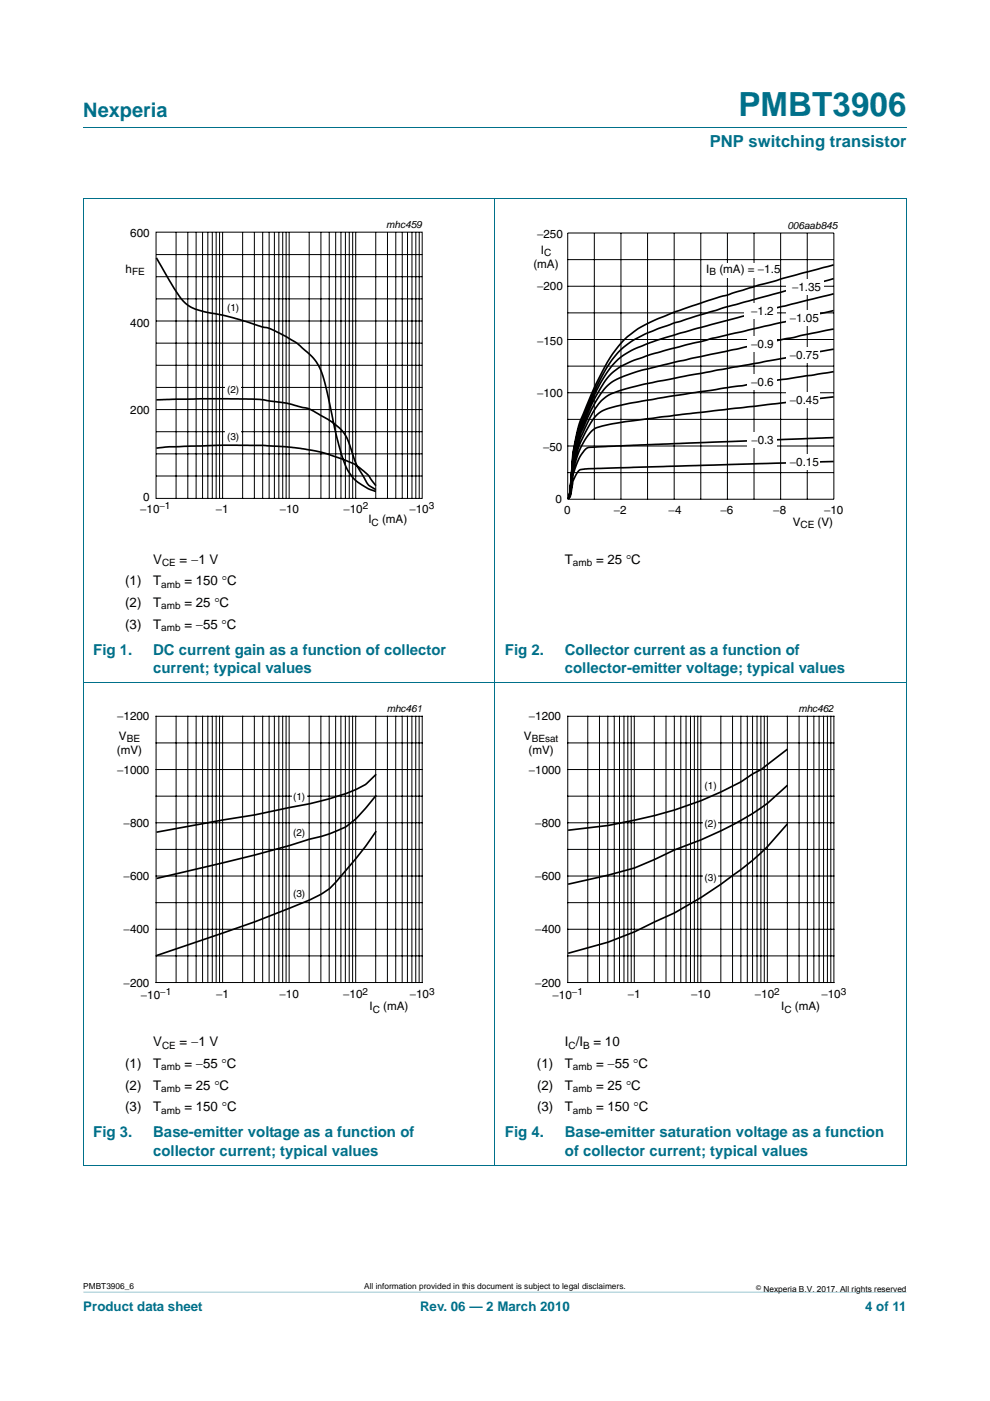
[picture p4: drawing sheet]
<svg xmlns="http://www.w3.org/2000/svg" width="210mm" height="297mm" viewBox="0 0 210 297" stroke-linecap="round" stroke-linejoin="round" font-family="sans-serif">
<path d="M17.7 273.9l174.6 .1z" fill="#00708a"/>
<path d="M17.7 27h174.6M17.6 42.1h174.7M17.7 42.2v204.9h174.6v-204.9M105 42.1v205.1M17.6 144.8h174.7" fill="none" stroke="#00708a" stroke-width=".21"/>
<g fill="none" stroke="#000" stroke-width=".21">
<path d="M33.1 49.2h56.4v56.5h-56.4zM33.1 54h56.4M33.1 58.7h56.4M37.3 49.2v56.5M39.8 49.2v56.5M41.6 49.2v56.5M43 49.2v56.5M44.1 49.2v56.5M45 49.2v56.5M45.8 49.2v56.5M46.6 49.2v56.5M47.2 49.2v56.5"/>
<path d="M51.5 49.2v56.5M54 49.2v56.5M55.7 49.2v56.5M57.1 49.2v56.5M58.2 49.2v56.5M59.1 49.2v56.5M60 49.2v56.5M60.7 49.2v56.5M61.3 49.2v56.5M65.6 49.2v56.5M68.1 49.2v56.5M69.8 49.2v56.5"/>
<path d="M71.2 49.2v56.5M72.3 49.2v56.5M73.3 49.2v56.5M74.1 49.2v56.5M74.8 49.2v56.5M75.4 49.2v56.5M79.7 49.2v56.5M82.2 49.2v56.5M83.9 49.2v56.5M85.3 49.2v56.5M86.4 49.2v56.5M87.4 49.2v56.5"/>
<path d="M88.2 49.2v56.5M88.9 49.2v56.5M33.1 72.8h56.4M33.1 63.4h56.4M33.1 77.4h56.4M33.1 68.1h56.4M33.1 86.8h56.4M33.1 96.2h56.4M33.1 82.1h56.4M33.1 91.5h56.4M33.1 100.9h56.4"/>
</g>
<g fill="#fff">
<path d="M47.7 91.2h3.3v.6h-3.3z"/>
<path d="M47.7 81.8h3.3v.6h-3.3z"/>
</g>
<g fill="none" stroke="#000" stroke-width=".35">
<path d="M33.2 54.7l.5 .9a46.7 46.7 0 0 0 5.3 8.4 11.2 11.2 0 0 0 6.6 2.5l4.7 1.1 5.1 1.6a15.8 15.8 0 0 1 5.9 2.5 22.1 22.1 0 0 1 6 5.4l.9 1.8 .8 2.7 2.9 12.9a15.4 15.4 0 0 0 3.1 7l1.1 .9a10.4 10.4 0 0 0 3.6 1.8M176.8 59.1l-23.1 6.1-10.7 3.3a45.7 45.7 0 0 0-9.6 4.2 19.5 19.5 0 0 0-6.2 8 69.4 69.4 0 0 0-4.8 11.6 66.9 66.9 0 0 0-1.5 11.9l-.2 1.2M176.8 56.2l-15.8 4.2-12.4 3.9a65.4 65.4 0 0 0-13.8 5.8 23.6 23.6 0 0 0-7.6 9.7l-.8 1.7a58.5 58.5 0 0 0-4 10.2 76.5 76.5 0 0 0-1.5 12.6l-.3 1.3M176.8 78.8l-38 5.8a53.6 53.6 0 0 0-11 2.5 8.6 8.6 0 0 0-3.4 4.2 27.3 27.3 0 0 0-2.9 7.7l-.3 3.4a8.4 8.4 0 0 1-.6 3.3M176.8 74l-31.6 5.8a134 134 0 0 0-14.6 3.3 8.5 8.5 0 0 0-5.1 4.8l-.3 .5a31.4 31.4 0 0 0-4.1 14.9l-.4 2.2M176.8 69.8l-33.8 7a63 63 0 0 0-12.4 3.7 11 11 0 0 0-4.5 5.2l-2.3 4.7a30.5 30.5 0 0 0-2.7 12.4l-.4 2.7M176.8 65.8l-25.9 6-9 2.3a57.3 57.3 0 0 0-10.2 3.6 12.9 12.9 0 0 0-5.1 5.9l-2.8 6a34.3 34.3 0 0 0-2.7 12.7l-.4 3.2M176.8 62.3l-16.9 4.1-16.1 4.4a46.1 46.1 0 0 0-11.5 4.5 20 20 0 0 0-6.2 8.5 41.3 41.3 0 0 0-4.3 11.6l-.3 1.9-.5 6.3-.3 1.9M33.2 95l2.7-.3 14.4-.3h5.7l7.9 .7a30.6 30.6 0 0 1 7.7 1.9l1.9 .7a12.8 12.8 0 0 1 6.2 5.3M33.2 84.8l9.4-.3 11.4 .1 6.3 .8 2.3 .6a12.9 12.9 0 0 1 5.2 1.9 13.5 13.5 0 0 1 5.7 4.8l1.8 5.1 .8 1.6a14.9 14.9 0 0 0 2.4 3.7l1.2 .7M176.8 97.8l-50.5 1.5a9.1 9.1 0 0 0-3.5 .4 6.7 6.7 0 0 0-1.6 4.6l-.2 .9-.3 .4M176.8 92.8l-50.5 2a2.32 2.32 0 0 0-2.3 .6 15.8 15.8 0 0 0-2.9 8.9l-.4 1.2"/>
<path d="M176.8 84.1l-36.6 4.3-7.4 1-3.9 .7a5.3 5.3 0 0 0-3.9 1.9 22 22 0 0 0-4 12.1l-.3 1.5M120.5 105.7l.2-.2zM120.6 105.7h.1M120.6 105.7h-.1M120.7 105.5l-.1 .2M120.7 105.5l-.1 .3"/>
</g>
<path d="M20.4 46.4h81.8v66.3h-81.8zM107.7 46.6h81.9v66.3h-81.9z" fill="none" stroke="#fff" stroke-width=".21"/>
<g fill="none" stroke="#000" stroke-width=".21">
<path d="M120.4 49.4h56.5v56.5h-56.5zM120.4 55h56.5M126.1 49.4v56.5M131.7 49.4v56.5M137.3 49.4v56.5M143 49.4v56.5M148.6 49.4v56.5M154.3 49.4v56.5M159.9 49.4v56.5M165.6 49.4v56.5M171.2 49.4v56.5M120.4 66.3h56.5"/>
<path d="M120.4 72h56.5M120.4 77.6h56.5M120.4 60.7h56.5M120.4 83.3h56.5M120.4 88.9h56.5M120.4 94.6h56.5M120.4 100.2h56.5"/>
</g>
<g fill="#fff">
<path d="M149.1 55.7h15.6v3.1h-15.6z"/>
<path d="M166.8 65.8h7.1v3.2h-7.1z"/>
<path d="M166.8 73.6h7.1v3.2h-7.1z"/>
<path d="M166.8 83.2h7.1v3.2h-7.1z"/>
<path d="M166.8 96.4h7.1v3.2h-7.1z"/>
<path d="M158.4 91.6h6.3v3.2h-6.3z"/>
<path d="M158.4 79.4h6.3v3.2h-6.3z"/>
<path d="M158.4 71.3h6.3v3.2h-6.3z"/>
<path d="M157.9 64.4h6.8v3.2h-6.8z"/>
<path d="M166.8 59.2h7.9v3.3h-7.9z"/>
</g>
<path d="M20.4 149h81.9v66.4h-81.9z" fill="none" stroke="#fff" stroke-width=".21"/>
<g fill="none" stroke="#000" stroke-width=".21">
<path d="M33.1 151.9h56.5v56.4h-56.5zM33.1 157.5h56.5M37.4 151.9v56.4M39.8 151.9v56.4M41.6 151.9v56.4M43 151.9v56.4M44.1 151.9v56.4M45 151.9v56.4M45.8 151.9v56.4M46.6 151.9v56.4M47.2 151.9v56.4M51.5 151.9v56.4"/>
<path d="M53.9 151.9v56.4M55.7 151.9v56.4M57.1 151.9v56.4M58.2 151.9v56.4M59.1 151.9v56.4M60 151.9v56.4M60.7 151.9v56.4M61.3 151.9v56.4M65.6 151.9v56.4M68.1 151.9v56.4M69.8 151.9v56.4M71.2 151.9v56.4"/>
<path d="M72.3 151.9v56.4M73.3 151.9v56.4M74.1 151.9v56.4M74.8 151.9v56.4M75.4 151.9v56.4M79.7 151.9v56.4M82.2 151.9v56.4M83.9 151.9v56.4M85.3 151.9v56.4M86.4 151.9v56.4M87.4 151.9v56.4M88.2 151.9v56.4"/>
<path d="M88.9 151.9v56.4M33.1 168.8h56.5M33.1 163.2h56.5M33.1 174.4h56.5M33.1 180.1h56.5M33.1 191.4h56.5M33.1 185.7h56.5M33.1 197h56.5M33.1 202.7h56.5"/>
</g>
<g fill="#fff">
<path d="M61.9 167.3h3.1v3.3h-3.1z"/>
<path d="M61.9 174.9h3.1v3.3h-3.1z"/>
<path d="M61.9 187.9h3.1v3.2h-3.1z"/>
</g>
<path d="M79.8 164.2l-2.2 2.1a33.9 33.9 0 0 1-9.4 3.5l-14.2 3-6.7 1-14.1 2.6M79.8 168.6l-2.2 2.7a13.6 13.6 0 0 1-7.7 5.5l-4.2 1.1a352.9 352.9 0 0 1-32.5 8.4M79.8 176.2a95.8 95.8 0 0 1-9.9 12.2l-1.7 1.2a187.1 187.1 0 0 1-20.9 8.2l-14.1 4.8" fill="none" stroke="#000" stroke-width=".35"/>
<path d="M107.7 149h81.9v66.4h-81.9z" fill="none" stroke="#fff" stroke-width=".21"/>
<g fill="none" stroke="#000" stroke-width=".21">
<path d="M120.4 151.9h56.5v56.4h-56.5zM120.4 157.5h56.5M124.7 151.9v56.4M127.2 151.9v56.4M128.9 151.9v56.4M130.3 151.9v56.4M131.4 151.9v56.4M132.3 151.9v56.4M133.2 151.9v56.4M133.9 151.9v56.4M134.5 151.9v56.4M138.8 151.9v56.4"/>
<path d="M141.3 151.9v56.4M143 151.9v56.4M144.4 151.9v56.4M145.5 151.9v56.4M146.5 151.9v56.4M147.3 151.9v56.4M148 151.9v56.4M148.6 151.9v56.4M152.9 151.9v56.4M155.4 151.9v56.4M157.1 151.9v56.4M158.5 151.9v56.4"/>
<path d="M159.6 151.9v56.4M160.6 151.9v56.4M161.4 151.9v56.4M162.1 151.9v56.4M162.8 151.9v56.4M167 151.9v56.4M169.5 151.9v56.4M171.2 151.9v56.4M172.6 151.9v56.4M173.7 151.9v56.4M174.7 151.9v56.4M175.5 151.9v56.4"/>
<path d="M176.2 151.9v56.4M120.4 168.8h56.5M120.4 163.2h56.5M120.4 174.4h56.5M120.4 180.1h56.5M120.4 191.4h56.5M120.4 185.7h56.5M120.4 197h56.5M120.4 202.7h56.5"/>
</g>
<g fill="#fff">
<path d="M149.1 164.9h3.2v3.3h-3.2z"/>
<path d="M149.1 173.2h3.2v3.2h-3.2z"/>
<path d="M149.1 184.6h3.2v3.3h-3.2z"/>
</g>
<path d="M167 158.8l-5.6 4.4-1.7 .9-2.5 1.7a77.9 77.9 0 0 1-22.6 8.1l-5.6 1.1-8.5 1M167 166.5a47 47 0 0 1-14.1 9.6l-4.2 2-5.6 2.1-4.3 2-4.2 1.8-5.6 1.6-8.5 1.9M167 174.7a50.7 50.7 0 0 1-11.6 10.9 77.6 77.6 0 0 1-16.6 9.9l-4.2 2.1-5.6 2.2-8.5 2.3" fill="none" stroke="#000" stroke-width=".35"/>
<text font-size="7" fill="#00708a" x="156.6" y="24.6">PMBT3906</text>
<text font-size="4.2" fill="#00708a" x="17.7" y="24.9">Nexperia</text>
<text font-size="3.5" fill="#00708a" x="150.6" y="31.1">PNP switching transistor</text>
<g font-size="3.2" fill="#00708a">
<text x="19.8" y="138.8">Fig 1.</text>
<text x="32.5" y="138.8">DC current gain as a function of collector</text>
<text x="32.5" y="142.7">current; typical values</text>
<text x="107.1" y="138.8">Fig 2.</text>
<text x="119.8" y="142.7">collector-emitter voltage; typical values</text>
<text x="119.8" y="138.8">Collector current as a function of</text>
<text x="19.8" y="241.1">Fig 3.</text>
<text x="32.5" y="245">collector current; typical values</text>
<text x="32.5" y="241.1">Base-emitter voltage as a function of</text>
<text x="107.1" y="241.1">Fig 4.</text>
<text x="119.8" y="245">of collector current; typical values</text>
<text x="119.8" y="241.1">Base-emitter saturation voltage as a function</text>
</g>
<g font-size="2.8">
<text x="32.5" y="119.5">V</text>
<text x="38.1" y="119.5">= −1 V</text>
<text x="119.8" y="119.5">T</text>
<text x="126.4" y="119.5">= 25 °C</text>
<text x="26.6" y="124.1">(1)</text>
<text x="32.5" y="124.1">T</text>
<text x="39.1" y="124.1">= 150 °C</text>
<text x="26.6" y="128.7">(2)</text>
<text x="32.5" y="128.7">T</text>
<text x="39.1" y="128.7">= 25 °C</text>
<text x="26.6" y="133.3">(3)</text>
<text x="32.5" y="133.3">T</text>
<text x="39.1" y="133.3">= −55 °C</text>
<text x="32.5" y="221.8">V</text>
<text x="38.1" y="221.8">= −1 V</text>
<text x="119.8" y="221.8">I /I</text>
<text x="125.9" y="221.8">= 10</text>
<text x="26.6" y="226.4">(1)</text>
<text x="32.5" y="226.4">T</text>
<text x="39.1" y="226.4">= −55 °C</text>
<text x="113.9" y="226.4">(1)</text>
<text x="119.8" y="226.4">T</text>
<text x="126.4" y="226.4">= −55 °C</text>
<text x="26.6" y="231">(2)</text>
<text x="32.5" y="231">T</text>
<text x="39.1" y="231">= 25 °C</text>
<text x="113.9" y="231">(2)</text>
<text x="119.8" y="231">T</text>
<text x="126.4" y="231">= 25 °C</text>
<text x="26.6" y="235.6">(3)</text>
<text x="32.5" y="235.6">T</text>
<text x="39.1" y="235.6">= 150 °C</text>
<text x="113.9" y="235.6">(3)</text>
<text x="119.8" y="235.6">T</text>
<text x="126.4" y="235.6">= 150 °C</text>
</g>
<g font-size="2.8" fill="#00708a">
<text x="17.7" y="277.9">Product data sheet</text>
<text x="89.1" y="277.9">Rev. 06 — 2 March 2010</text>
<text x="183.5" y="277.9">4 of 11</text>
</g>
<g font-size="2.5">
<text x="27.6" y="50.3">600</text>
<text x="113.9" y="50.5">−250</text>
<text x="114.7" y="53.9">I</text>
<text x="26.6" y="57.9">h</text>
<text x="113.1" y="56.9">(mA)</text>
<text x="149.8" y="57.9">I</text>
<text x="152.6" y="57.9">(mA) =</text>
<text x="160.8" y="57.9">−1.5</text>
<text x="113.9" y="61.5">−200</text>
<text x="168" y="61.7">−1.35</text>
<text x="27.6" y="69.4">400</text>
<text x="159.3" y="66.9">−1.2</text>
<text x="167.5" y="68.3">−1.05</text>
<text x="113.9" y="73.1">−150</text>
<text x="159.3" y="73.8">−0.9</text>
<text x="167.5" y="76.1">−0.75</text>
<text x="159.3" y="81.9">−0.6</text>
<text x="27.6" y="87.9">200</text>
<text x="113.9" y="84.1">−100</text>
<text x="167.5" y="85.7">−0.45</text>
<text x="115.2" y="95.7">−50</text>
<text x="159.4" y="94.1">−0.3</text>
<text x="167.5" y="98.8">−0.15</text>
<text x="30.4" y="106.1">0</text>
<text x="117.8" y="106.7">0</text>
<text x="29.7" y="108.7">−10</text>
<text x="45.8" y="108.7">−1</text>
<text x="59.3" y="108.7">−10</text>
<text x="72.8" y="108.7">−10</text>
<text x="78.1" y="111">I</text>
<text x="81" y="111">(mA)</text>
<text x="86.8" y="108.7">−10</text>
<text x="119.7" y="108.9">0</text>
<text x="130.2" y="108.9">−2</text>
<text x="141.8" y="108.9">−4</text>
<text x="152.8" y="108.9">−6</text>
<text x="164" y="108.9">−8</text>
<text x="168.2" y="111.5">V</text>
<text x="173.4" y="111.5">(V)</text>
<text x="174.8" y="108.9">−10</text>
<text x="24.8" y="152.7">−1200</text>
<text x="112.2" y="152.7">−1200</text>
<text x="24.8" y="159.9">(mV)</text>
<text x="25.2" y="156.9">V</text>
<text x="111.1" y="156.9">V</text>
<text x="112.1" y="159.9">(mV)</text>
<text x="24.8" y="164">−1000</text>
<text x="112.2" y="164">−1000</text>
<text x="26.2" y="175.3">−800</text>
<text x="113.5" y="175.3">−800</text>
<text x="26.2" y="186.6">−600</text>
<text x="113.5" y="186.6">−600</text>
<text x="26.2" y="197.9">−400</text>
<text x="113.5" y="197.9">−400</text>
<text x="26.2" y="209.2">−200</text>
<text x="113.5" y="209.2">−200</text>
<text x="29.9" y="211.7">−10</text>
<text x="45.9" y="211.7">−1</text>
<text x="59.3" y="211.7">−10</text>
<text x="72.8" y="211.7">−10</text>
<text x="78.4" y="214.2">I</text>
<text x="81.3" y="214.2">(mA)</text>
<text x="86.9" y="211.7">−10</text>
<text x="117.2" y="211.7">−10</text>
<text x="133.2" y="211.7">−1</text>
<text x="146.6" y="211.7">−10</text>
<text x="160.1" y="211.7">−10</text>
<text x="165.7" y="214.2">I</text>
<text x="168.6" y="214.2">(mA)</text>
<text x="174.2" y="211.7">−10</text>
</g>
<g font-size="2.1">
<text x="81.9" y="48.4">mhc459</text>
<text x="167" y="48.6">006aab845</text>
<text x="28" y="58.4">FE</text>
<text x="115.4" y="54.4">C</text>
<text x="150.5" y="58.4">B</text>
<text x="48.2" y="66">(1)</text>
<text x="48.2" y="83.4">(2)</text>
<text x="48.2" y="93.2">(3)</text>
<text x="33.8" y="108">−1</text>
<text x="76.9" y="108">2</text>
<text x="90.9" y="108">3</text>
<text x="78.8" y="111.4">C</text>
<text x="169.8" y="112">CE</text>
<text x="34.2" y="124.6">amb</text>
<text x="34.4" y="120">CE</text>
<text x="121.5" y="120">amb</text>
<text x="34.2" y="129.2">amb</text>
<text x="34.2" y="133.8">amb</text>
<text x="82" y="151">mhc461</text>
<text x="169.3" y="151">mhc462</text>
<text x="26.9" y="157.4">BE</text>
<text x="112.8" y="157.4">BEsat</text>
<text x="149.4" y="167.2">(1)</text>
<text x="62.2" y="169.6">(1)</text>
<text x="62.2" y="177.2">(2)</text>
<text x="149.4" y="175.4">(2)</text>
<text x="62.2" y="190.1">(3)</text>
<text x="149.4" y="186.9">(3)</text>
<text x="34" y="211">−1</text>
<text x="76.9" y="211">2</text>
<text x="79.1" y="214.7">C</text>
<text x="91" y="211">3</text>
<text x="121.3" y="211">−1</text>
<text x="164.2" y="211">2</text>
<text x="166.4" y="214.7">C</text>
<text x="178.3" y="211">3</text>
<text x="34.2" y="226.9">amb</text>
<text x="34.4" y="222.4">CE</text>
<text x="120.6" y="222.4">C</text>
<text x="121.5" y="226.9">amb</text>
<text x="123.7" y="222.4">B</text>
<text x="34.2" y="231.5">amb</text>
<text x="121.5" y="231.5">amb</text>
<text x="34.2" y="236.1">amb</text>
<text x="121.5" y="236.1">amb</text>
</g>
<g font-size="1.8">
<text x="17.7" y="273.3">PMBT3906_6</text>
<text x="77.3" y="273.3">All information provided in this document is subject to legal disclaimers.</text>
<text x="161.9" y="273.9">Nexperia B.V. 2017. All rights reserved</text>
</g>
<text font-size="1.4" x="160.4" y="273.4">©</text>
</svg>
